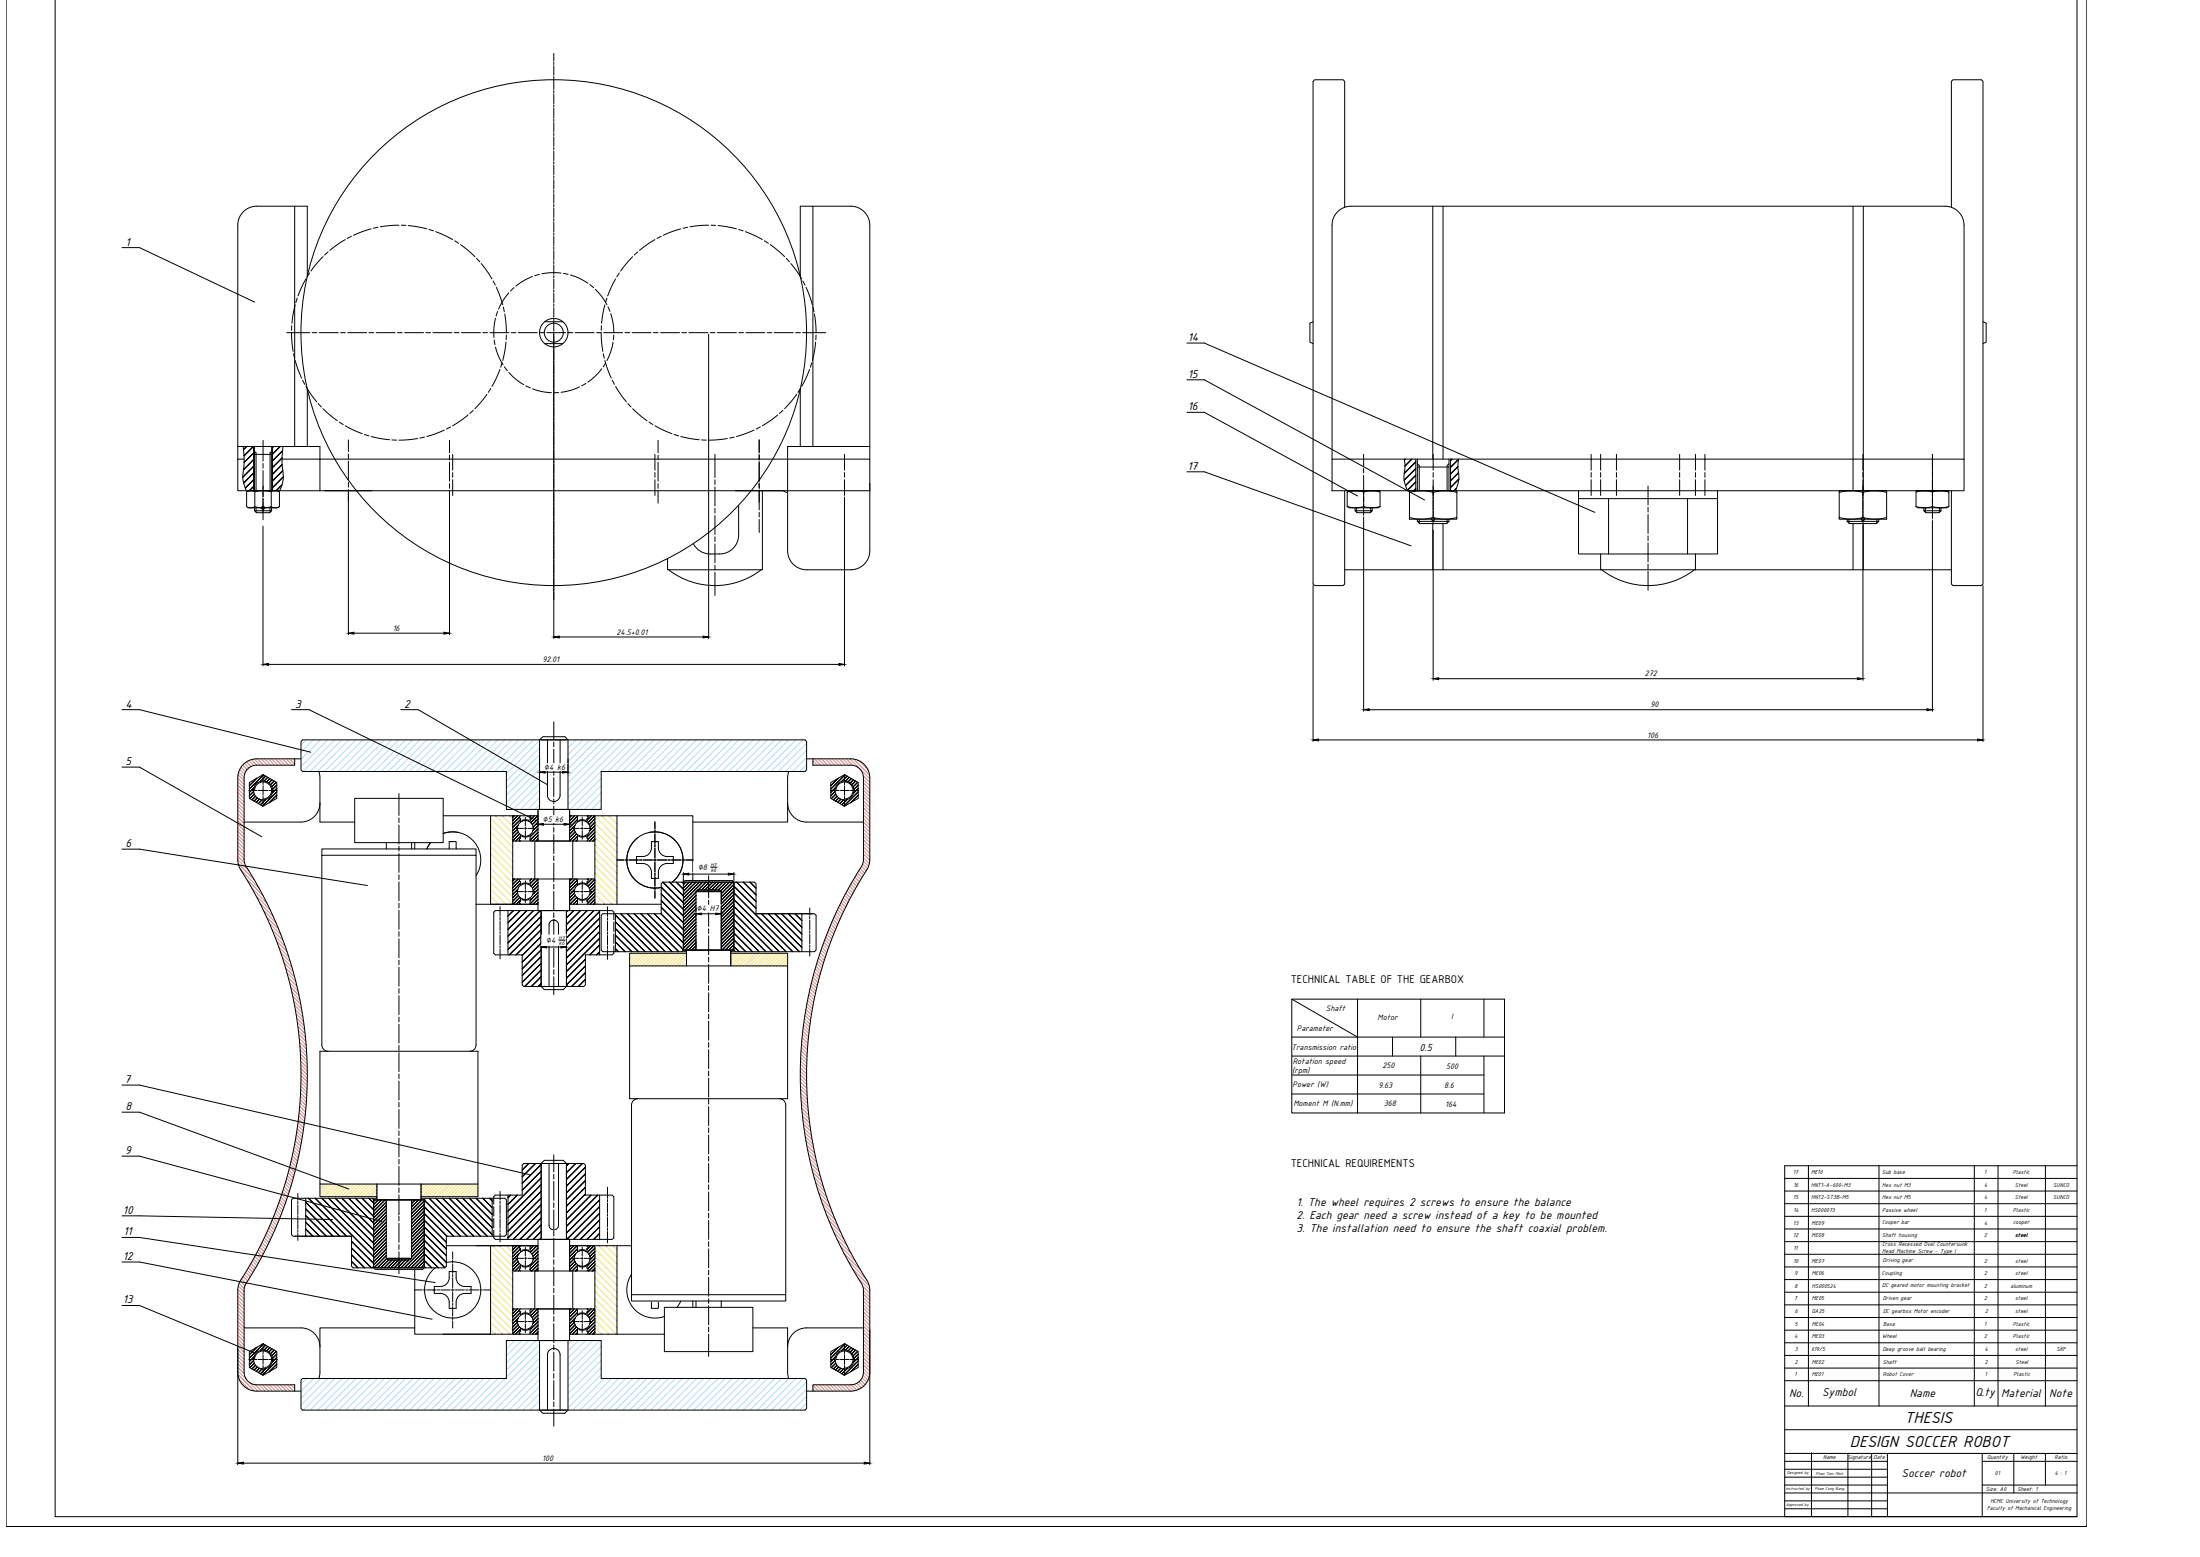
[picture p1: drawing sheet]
<svg xmlns="http://www.w3.org/2000/svg" width="1189mm" height="841mm" viewBox="0 0 1189 841" stroke-linecap="round" stroke-linejoin="round" font-family="sans-serif">
<!-- layer: net manh -->
<g fill="none" stroke="#f27172" stroke-width=".54">
<path d="M129 419l3 3M129 417l3 3M130 416l2 2M130 414l3 3M131 413l3 3M132 412l2 3M133 412l3 2M134 411l3 3M136 410l3 3M137 410l4 3M139 410l4 3M141 410l3 3"/>
<path d="M143 410l3 3M145 410l3 3M147 410l3 3M149 410l3 3M151 410l3 3M153 410l3 3M154 410l4 3M156 410l3 3M158 410l1 1M439 413h1M439 411l3 2M440 410l4 3"/>
<path d="M442 410l3 3M444 410l3 3M446 410l3 3M448 410l3 3M450 410l3 3M452 410l3 3M454 410l3 3M455 410l4 3M457 410l4 3M459 410l11 11M461 410l9 9M464 411l5 5"/>
<path d="M467 419l3 4M128 439l4 4M128 438l4 3M128 436l4 3M128 434l4 3M128 432l4 3M128 430l4 3M128 428l4 3M128 426l4 3M128 424l4 4M128 422l4 4M128 420l4 4"/>
<path d="M467 438l3 4M467 436l3 4M467 434l3 4M467 433l3 3M467 431l3 3M467 429l3 3M467 427l3 3M467 425l3 3M467 423l3 3M467 421l3 3M128 459l4 3M128 457l4 3"/>
<path d="M128 455l4 3M128 453l4 3M128 451l4 3M128 449l4 3M128 447l4 4M128 445l4 4M128 443l4 4M128 441l4 4M467 459l3 4M467 457l3 4M467 456l3 3M467 454l3 3"/>
<path d="M467 452l3 3M467 450l3 3M467 448l3 3M467 446l3 3M467 444l3 3M467 442l3 4M467 440l3 4M128 464l7 6M128 463l4 3M128 461l4 3M129 467l8 8M130 470l10 10"/>
<path d="M133 475l9 9M136 480l8 8M458 480l3 2M459 479l3 2M460 477l2 3M460 476l3 3M461 475l3 3M462 474l2 2M463 473l2 2M463 471l3 3M464 470l3 3M465 469l2 3"/>
<path d="M466 468l2 2M466 467l3 2M467 465l2 3M467 463l3 3M467 461l3 4M138 484l8 8M140 488l8 7M142 492l7 7M144 495l7 7M146 499l6 6M449 499l3 3M450 498l2 3"/>
<path d="M450 497l3 2M451 495l2 3M451 494l3 3M452 493l3 2M453 491l2 3M453 490l3 3M454 489l2 2M454 488l3 2M455 486l3 3M456 485l2 2M456 484l3 2M457 482l3 3"/>
<path d="M458 481l2 3M147 502l6 6M148 505l6 6M149 508l6 6M151 511l5 6M152 514l5 6M153 517l5 5M442 519l3 3M442 517l3 3M443 516l2 3M443 515l3 2M444 513l2 3"/>
<path d="M444 512l3 2M445 510l2 3M445 509l3 3M446 508l2 2M446 506l3 3M447 505l2 2M447 503l3 3M448 502l2 3M448 501l3 2M153 520l6 5M154 523l5 5M155 526l5 4"/>
<path d="M156 528l4 5M156 531l5 4M157 533l5 5M158 536l4 4M158 538l5 5M437 539l3 3M437 537l3 3M437 536l3 2M438 534l3 3M438 532l3 3M438 531l3 3M439 529l3 3"/>
<path d="M439 528l3 3M440 526l2 3M440 525l3 3M440 523l3 3M441 522l3 3M441 520l3 3M159 541l4 4M159 543l4 4M160 545l4 4M160 548l4 4M160 550l4 4M161 552l4 4"/>
<path d="M161 554l4 4M161 557l4 3M161 559l4 4M434 559l3 3M434 557l3 3M434 555l3 3M434 554l3 3M434 552l3 3M435 550l3 3M435 549l3 3M435 547l3 3M435 545l3 3"/>
<path d="M436 544l3 3M436 542l3 3M436 540l3 3M162 561l3 4M162 563l4 4M162 565l4 4M162 567l4 4M162 569l4 4M162 571l4 4M163 573l3 4M163 575l3 4M163 577l3 4"/>
<path d="M163 579l3 3M432 579l4 3M432 577l4 3M433 575l3 3M433 573l3 3M433 571l3 3M433 569l3 4M433 568l3 3M433 566l3 3M433 564l3 3M433 562l3 3M433 560l4 4"/>
<path d="M162 599l3 3M162 598l3 3M162 596l3 3M162 594l3 3M162 592l4 3M162 590l4 4M163 589l3 3M163 587l3 3M163 585l3 3M163 583l3 3M163 581l3 3M432 581l4 3"/>
<path d="M432 582l4 4M432 584l4 4M433 586l3 4M433 588l3 4M433 590l3 4M433 592l3 4M433 594l4 4M433 596l4 4M433 599l4 3M159 619l3 3M159 618l3 3M160 616l2 3"/>
<path d="M160 615l3 3M160 613l3 3M160 611l3 3M161 610l3 3M161 608l3 3M161 606l3 3M161 605l3 3M161 603l4 3M162 601l3 3M433 601l4 3M434 603l4 4M434 605l4 4"/>
<path d="M434 607l4 4M434 609l5 4M435 612l4 4M435 614l4 4M436 616l4 4M436 618l4 5M154 639l3 3M154 638l3 3M155 636l3 3M155 635l3 3M156 633l3 3M156 632l3 3"/>
<path d="M157 630l2 3M157 629l3 3M157 627l3 3M158 626l2 3M158 624l3 3M158 623l3 3M159 621l3 3M436 621l5 4M437 623l4 5M437 626l5 4M438 628l5 5M439 631l4 4"/>
<path d="M439 633l5 5M440 636l5 5M441 639l5 5M147 659l3 3M148 658l2 3M148 657l3 2M149 655l2 3M149 654l3 2M150 652l2 3M150 651l3 3M151 650l2 2M151 648l3 3"/>
<path d="M152 647l2 2M152 645l3 3M153 644l2 3M153 642l3 3M154 641l2 3M441 641l6 6M442 644l6 6M443 647l6 6M444 650l6 6M445 653l6 6M447 656l6 6M448 659l6 7"/>
<path d="M137 680l3 2M138 679l2 2M138 677l3 3M139 676l3 3M140 675l2 2M140 674l3 2M141 672l3 3M142 671l2 3M142 670l3 2M143 669l2 2M143 667l3 3M144 666l3 2"/>
<path d="M145 665l2 2M145 663l3 3M146 662l2 3M146 661l3 2M449 662l7 7M451 666l7 7M452 669l8 8M454 673l8 8M456 677l9 9M128 698l4 4M129 696l3 4M129 695l3 3"/>
<path d="M129 693l3 3M130 692l2 2M131 691l2 2M131 690l3 2M132 688l3 3M133 687l2 3M133 686l3 3M134 685l3 2M135 684l2 2M136 682l2 3M136 681l3 3M458 681l10 10"/>
<path d="M461 685l9 9M464 690l6 7M466 695l4 4M467 699l3 3M467 697l3 4M128 719l4 4M128 717l4 4M128 716l4 3M128 714l4 3M128 712l4 3M128 710l4 3M128 708l4 3"/>
<path d="M128 706l4 3M128 704l4 3M128 702l4 4M128 700l4 4M467 718l3 4M467 716l3 4M467 714l3 4M467 712l3 4M467 711l3 3M467 709l3 3M467 707l3 3M467 705l3 3"/>
<path d="M467 703l3 3M467 701l3 3M128 727l4 3M128 739l4 3M128 737l4 3M128 735l4 3M128 733l4 3M128 731l4 3M128 729l4 3M128 725l4 4M128 723l4 4M128 721l4 4"/>
<path d="M467 739l3 4M467 737l3 4M467 735l3 4M467 734l3 3M467 732l3 3M467 730l3 3M467 728l3 3M467 726l3 3M467 724l3 3M467 722l3 3M467 720l3 4M128 740l5 5"/>
<path d="M129 742l8 9M129 745l6 6M135 747l4 4M138 748l3 3M140 748l3 3M142 748l3 3M144 748l3 3M146 748l3 3M148 748l3 3M149 748l4 3M151 748l4 3M153 748l4 3"/>
<path d="M155 748l4 3M157 748l2 2M159 748h.1M439 750l1 1M439 748l3 3M441 748l3 3M443 748l3 3M445 748l3 3M447 748l3 3M449 748l3 3M450 748l4 3M452 748l4 3"/>
<path d="M454 748l4 3M456 748l4 3M458 748l3 3M460 748l3 3M462 748l2 2M463 747l3 3M464 746l3 3M465 745l3 3M466 744l2 3M466 743l3 3M467 741l3 3"/>
</g>
<!-- layer: net dam -->
<g fill="none" stroke="#000" stroke-width=".54">
<path d="M159 111v130M439 111v130M727 112v-68l-1-1h-16v1v271v1h16l1-1v-50M774 111v137M780 111v137M1001 111v154M1007 111v154M1055 112v-68v-1h16l1 1v271l-1 1h-16v-1v-50M166 149v-38h-27a10 10 0 0 0-11 11v126M432 149v-38h28a10 10 0 0 1 10 11v126M294 174h10M710 174l-2 1v10l2 1"/>
<path d="M1072 174l1 1v10l-1 1M294 186h10M166 210v31M432 210v31M128 241h45v7M138 241v24M138 245h9M147 241v24M426 241h44M720 248h341v17h-341zM720 248v-126a10 10 0 0 1 10-11h321a10 10 0 0 1 10 11v126M765 248v17"/>
<path d="M766 248v17M766 252h17M783 248v17M784 248v17M860 248h.1M921 248h.1M138 276h9l-1 1h-7zM138 274v2M147 274v2M399 273v16a10 10 0 0 1-10 10h-5a10 10 0 0 1-9-5M412 265v43h-51v-6M426 265v33a10 10 0 0 0 10 10h24a10 10 0 0 0 10-10v-33"/>
<path d="M729 274h16M732 276h10l-2 1h-7zM732 274v2M742 274v2M780 265h.1M853 265v34h75v-34M853 269h75M869 269v30M912 269v30M1037 274h15M1040 276h9l-1 1h-7zM1040 274v2"/>
<path d="M1049 274v2M766 282h17l-1 1h-15zM766 280v2M774 283v25M780 280h.1M780 283v25M783 280v2M865 299v9M916 299v9M998 282h17l-1 1h-15zM998 280v2M1001 280h.1"/>
<path d="M1001 283v25M1007 283v25M1015 280v2M361 308a41 41 0 0 0 50 0M727 308h328M866 308a41 41 0 0 0 50 0M164 400l-1 1v15l1 1h110M292 400l1-2h12l2 2M292 400h14M296 400v30a3 3 0 0 0 3 3 3 3 0 0 0 4-3v-30M435 400l1 1v15l-1 1h-110M159 410v3h-20a7 7 0 0 0-7 7v46a210 210 0 0 1 0 229v22h31a10 10 0 0 1 10 11"/>
<path d="M163 410h-24a10 10 0 0 0-11 10l1 46a20 20 0 0 0 4 9 206 206 0 0 1-4 218l-1 4v44a10 10 0 0 0 11 10h24M172 417l1 3v24h19M426 417v3v24h-52M436 410h24a10 10 0 0 1 10 10v44v3a211 211 0 0 0-34 123 213 213 0 0 0 34 104v47a10 10 0 0 1-10 10h-24M439 410v3h21a7 7 0 0 1 7 7l-1 46a210 210 0 0 0 0 229l1 46a7 7 0 0 1-7 7h-21v3M135 423l7-5 8 5v8l-8 5-7-5zM138 427a5 5 0 0 1 4-5 5 5 0 0 1 5 5 5 5 0 0 1-5 5M173 434a10 10 0 0 1-10 10h-31M291 437h17v17h-17zM426 434a10 10 0 0 0 10 10h31M449 423l7-5 8 5v8l-8 5-7-5zM452 427a5 5 0 0 1 4-5 5 5 0 0 1 5 5 5 5 0 0 1-5 5"/>
<path d="M224 455v4M233 455l-2 4M239 441h26M243 455h2h-2v4M245 455h1l1 4M248 450l-5-1-4 1a15 15 0 0 1 18 5 15 15 0 0 1 0 18M277 454v21M278 441h-13v47h13M289 454v21M310 454v21M321 441h53v35M321 454v21"/>
<path d="M333 441v47M350 450a15 15 0 0 1 18 8 15 15 0 0 1-5 18 15 15 0 0 0-1-25 15 15 0 0 0-23 11 15 15 0 0 0 18 17 15 15 0 0 1-17-8 15 15 0 0 1 5-18M354 455h-2v3a5 5 0 0 1-5 5h-3v3h3a5 5 0 0 1 5 5v3h4v-3a5 5 0 0 1 4-5h4v-3h-4a5 5 0 0 1-4-5v-3h-2h1M291 475h17v17h-17zM308 475v17M358 476h50M369 476v37h28v-36M275 492v24M292 492v41h14v-41M292 493v39M306 493v39M308 492h-40l-1 1v22l1 1h14v16l1 1h32l1-1v-16h15l1-2"/>
<path d="M308 492h23l1 2M324 492v24M325 494v19M326 494h31M333 494v20M433 494v20M439 494h-30h31h1v19l-1 1h-45M326 514h45M371 515h-31v7M395 515h31v7M292 533l2 2h10l2-2M297 533v-33a2.6 2.6 0 0 1 2-3 2.6 2.6 0 0 1 3 3v33"/>
<path d="M173 640v6h31M292 628l2-1h10l2 1M292 629v40M297 628v34a2.6 2.6 0 0 0 2 2 2.6 2.6 0 0 0 3-2v-34M306 629v40M165 647v21M204 647h-46v1v19v1h32h-31M228 647h45l1 1v19l-1 1h-32M228 646h30M266 647v21M267 647l1-1h14v-17l1-1h32l1 1v17h15h1v23h-1h-23M275 646v23"/>
<path d="M324 646v23M265 673v48M267 668l1 1h40M291 669h17v18h-17zM292 669v-41h14v41M308 669v18M333 673v48h26M191 685h49M224 686v35h41M229 684v-36h-27v37M241 682a15 15 0 0 1 19 17 15 15 0 0 1-23 11 15 15 0 0 1-2-25M245 687h-2v3a5 5 0 0 1-5 5h-3v4h3a5 5 0 0 1 5 4v4h3v-4a5 5 0 0 1 5-4h4v-4h-4a5 5 0 0 1-5-5v-3h-1h1"/>
<path d="M289 687v20M310 687v20M341 688a15 15 0 0 0 1 18 15 15 0 0 0 17 5M132 717v24a7 7 0 0 0 7 7h20v3M224 717h-51v24l-1 4M291 707h17v17h-17zM352 703v4h4v-4M368 703l-2 3M374 703v3M407 717h19v24v4M467 717h-31a10 10 0 0 0-10 11M135 730l7-4 8 4v9l-8 4-7-4z"/>
<path d="M138 734a5 5 0 0 1 4-4 5 5 0 0 1 5 4 5 5 0 0 1-5 5M239 721h26M274 724h51M449 730l7-4 8 4v9l-8 4-7-4zM452 734a5 5 0 0 1 4-4 5 5 0 0 1 5 4 5 5 0 0 1-5 5M274 745h-110h-1v16l1 1M325 745h110h1v16l-1 1M292 762l1 1h12l2-1M292 762h14M296 762v-30a3 3 0 0 1 3-4 3 3 0 0 1 4 4v30"/>
<circle cx="299" cy="180" r="137"/>
<circle cx="299" cy="180" r="8"/>
<circle cx="299" cy="180" r="5"/>
</g>
<!-- layer: AM_7 -->
<g fill="none" stroke="#000" stroke-width=".54">
<path d="M299 29v4M299 34v1M299 35v6M299 41v2M299 43v5M299 49v1M299 51v5M299 57v1M299 59v5M299 64v2M299 66v5M299 72v1"/>
<path d="M299 74v5M299 80v1M299 82v5M299 87v2M299 89v5M299 95v1M299 97v5M299 103v1M299 105v5M299 110v2M299 112v5M299 118v1"/>
<path d="M175 139l-7 7M177 136l-2 2M187 129l-9 6M190 128l-2 1M201 124l-10 3M204 123h-2M216 122l-10 1M217 122h2M221 122l10 2M232 124l2 1M235 125l10 4M246 130l2 1"/>
<path d="M249 132l8 7M258 140l1 1M299 120v5M299 126v1M299 128v5M299 133v2M299 135v6M342 139l-7 7M345 136l-2 2M354 129l-8 6M357 128l-2 1M368 124l-10 3"/>
<path d="M372 123h-3M383 122l-10 1M384 122h3M388 122l10 2M399 124l3 1M403 125l9 4M413 130l2 1M416 132l8 7M425 140l2 1M165 151l-4 9M167 147l-1 3M260 142l6 9"/>
<path d="M266 152l2 2M268 155l4 10M275 158l-3 4-3 5M278 155l-2 2M288 149l-5 3-4 3M292 148l-3 1M299 141v1M299 143v5M299 149v1M299 151v5M299 157v1M299 158v6"/>
<path d="M303 147h-5l-5 1M304 148h3M308 149l5 2 5 2M319 154l2 1M322 156l3 4 3 5M333 151l-5 9M335 147l-2 3M427 142l6 9M434 152l1 2M436 155l3 10M155 180h12M158 180v10"/>
<path d="M158 176v2M160 165l-2 10M161 161l-1 2M169 180h2M173 180h10M184 180h3M188 180h10M199 180h3M203 180h11M215 180h2M219 180h10M230 180h3"/>
<path d="M234 180h10M246 180h2M249 180h11M261 180h2M265 180h10M268 172l-1 5v5M269 168l-1 3M272 166l1 2M273 170l1 10M276 180h3M280 180h10M292 180h2"/>
<path d="M295 180h11M299 164v1M299 166v5M299 172v1M299 174v5M299 180v1M307 180h3M311 180h10M322 180h3M325 180l1 10M325 176v2M326 180h10"/>
<path d="M327 165l-2 10M328 161l-1 2M329 166l1 2M330 169l1 6 1 5M338 180h2M342 180h10M353 180h3M357 180h10M368 180h3M372 180h11M384 180h2M388 180h10"/>
<path d="M399 180h3M403 180h10M415 180h2M418 180h11M430 180h3M434 180h12M439 166l1 2M440 170l1 10M159 191v3M160 195l3 9M267 184v2M268 187l1 5 3 5"/>
<path d="M270 200l-4 9M271 196v2M273 198l1 2M273 185l-1 10M274 181v2M299 181v6M299 187v2M299 189v5M299 195v1M299 197v5M325 199l-3 4-4 3M326 191l1 3"/>
<path d="M327 195l3 9M327 196l-1 2M331 185l-1 5-2 5M332 181l-1 3M437 200l-4 9M439 196l-1 2M441 185l-2 10M441 181v2M164 205l1 3M165 209l6 8M172 218l2 2M263 213l-6 8"/>
<path d="M265 210l-1 2M275 201l4 4 4 3M284 208l3 2M288 210l5 2h5M299 203v1M299 205v5M299 210v2M299 218v1M299 220v5M302 212h-3v5M313 209l-5 2-5 1M317 207l-3 1"/>
<path d="M331 205l1 3M333 209l5 8M339 218l2 2M431 213l-7 8M433 210l-2 2M142 238v11M175 221l7 6M183 228l2 1M187 230l9 4M188 238v6M197 235h2M201 236l10 2"/>
<path d="M212 238h2M226 237l-10 1M229 236l-2 1M240 232l-9 4M243 238v7M244 231l-3 1M253 224l-8 6M256 222l-2 1M299 226v1M299 228v5M299 233v2M299 235v5"/>
<path d="M342 221l8 6M351 228l2 1M354 230l9 4M356 238v7M364 235h3M368 236l10 2M379 238h3M393 237l-10 1M397 236l-3 1M407 232l-9 4M410 238v7M411 231l-2 1"/>
<path d="M420 224l-8 6M423 222l-2 1M142 250v3M142 254v10M188 245v3M188 249v10M243 246v2M243 250v10M245 245v9M245 255v3M245 259v9M299 241v1"/>
<path d="M299 243v5M299 249v1M299 251v5M299 256v2M299 258v5M354 245v9M354 255v3M354 259v9M356 246v2M356 250v10M386 245v13M386 259v3"/>
<path d="M410 245v4M410 249v11M456 245v9M456 255v3M456 259v9M737 245v7M737 253v3M737 257v10M774 245v9M774 255v3M774 259v9M860 245v9"/>
<path d="M860 255v3M860 259v9M865 245v9M865 255v3M865 259v9M874 245v9M874 255v3M874 259v9M908 245v9M908 255v3M908 259v9M916 245v9"/>
<path d="M916 255v3M916 259v9M921 245v9M921 255v3M921 259v9M1007 245v9M1007 255v3M1007 259v9M1044 245v23M142 266v2M142 270v11M188 261v2"/>
<path d="M188 264v7M243 261v3M243 265v7M299 264v1M299 266v5M299 272v1M299 274v5M299 279v2M356 261v3M356 265v7M386 263v10M386 275v2"/>
<path d="M386 278v11M410 261v3M410 265v10M410 277v2M737 268v3M737 272v6M891 263v10M891 274v3M891 278v10M1044 269v3M1044 273v7M299 281v6"/>
<path d="M299 287v1M299 289v5M299 295v1M299 297v5M386 290v3M386 294v10M410 281v7M891 289v3M891 293v10M299 303v1M299 304v6M299 310v1"/>
<path d="M299 312v5M299 318v1M299 320v4M386 305v3M386 309v13M891 305v2M891 309v10M299 390v10M142 419v3M299 401v2M299 405v10M299 416v3"/>
<path d="M456 419v3M134 427h3M138 427h1M140 427h5M142 422v2M142 424v6M142 430v1M142 432v3M145 427h2M147 427h3M216 429v11M299 420v10"/>
<path d="M299 432v2M299 435v11M449 427h2M452 427h1M454 427h5M456 422v2M456 424v6M456 430v1M456 432v3M460 427h1M461 427h3M216 442v2"/>
<path d="M216 446v10M216 457v3M279 447h4M284 447h1M284 442v4M284 447v1M284 449v4M285 447h5M299 447v3M299 451v10M309 447h4M314 447h1"/>
<path d="M315 442v4M315 447v1M315 449v4M316 447h4M354 444v4M354 449v1M354 450v6M354 456v1M354 458v5M216 461v10M216 473v2M216 476v11"/>
<path d="M284 476v4M299 462v3M299 466v10M299 478v2M315 476v4M333 465h4M338 465h1M340 465h5M346 465h1M348 465h5M353 465h2M354 464v1"/>
<path d="M354 466v5M354 472v1M354 474v5M354 479v2M355 465h5M361 465h1M363 465h5M369 465h1M371 465h3M383 473v12M216 488v2M216 492v10"/>
<path d="M270 490v5M270 496v1M270 497v6M279 482h4M284 482h1M284 481v1M284 483v5M285 482h5M299 482v10M299 493v3M299 497v10M309 482h4"/>
<path d="M314 482h1M315 481v1M315 483v5M316 482h4M328 490v5M328 496v1M328 498v5M354 481v4M383 486v3M383 490v10M438 490v4M438 495v1"/>
<path d="M438 497v5M216 503v3M216 507v10M216 519v2M270 503v1M270 505v5M270 511v1M270 513v5M299 508v3M299 512v11M328 503v2M328 505v5"/>
<path d="M328 511v1M328 513v5M383 502v2M383 506v10M383 517v3M438 503v1M438 505v5M438 510v2M438 512v4M216 522v11M216 534v3M216 538v10"/>
<path d="M299 524v2M299 528v9M383 521v10M383 532v3M383 536v11M216 549v3M216 553v10M383 548v2M383 552v10M216 565v2M216 569v10M383 563v3"/>
<path d="M383 567v10M383 579v2M216 580v3M216 584v10M216 595v3M216 599v11M383 582v11M383 594v2M383 598v10M216 611v2M216 615v10M383 609v3"/>
<path d="M383 613v10M216 626v3M216 630v10M299 624v9M299 634v3M299 638v10M383 625v2M383 628v11M383 640v3M161 645v3M161 649v1M161 651v5"/>
<path d="M161 657v1M161 659v5M216 642v2M216 645v11M216 657v3M270 644v4M270 649v1M270 651v5M270 657v1M270 658v6M299 650v2M299 654v10"/>
<path d="M328 641v6M328 648v1M328 650v5M328 656v1M328 658v5M383 644v10M383 655v3M383 659v10M161 664v2M161 666v4M216 661v10M216 672v3"/>
<path d="M216 676v12M245 676v4M270 664v2M270 666v5M279 680h4M284 680h1M284 674v4M284 679v1M285 680h5M299 665v3M299 669v10M309 680h4"/>
<path d="M314 680h1M315 674v4M315 679v1M316 680h4M328 663v2M328 665v6M383 671v2M383 675v10M224 697h4M229 697h1M231 697h5M236 697h2"/>
<path d="M238 697h5M244 697h1M245 681v1M245 683v5M245 688v2M245 690v5M245 696v1M245 698v5M246 697h5M252 697h1M254 697h5M259 697h2"/>
<path d="M261 697h4M284 681v5M299 680v3M299 684v11M299 696v2M299 700v10M315 681v5M383 686v3M383 690v10M245 704v1M245 706v5M245 712v1"/>
<path d="M245 713v4M279 714h4M284 714h1M284 708v5M284 713v2M284 715v5M285 714h5M299 711v3M299 715v10M309 714h4M314 714h1M315 708v5"/>
<path d="M315 713v2M315 715v5M316 714h4M383 701v3M383 705v11M383 717v2M134 734h3M138 734h1M140 734h5M142 727v2M142 730v1M142 732v5"/>
<path d="M142 738v1M142 739v3M145 734h2M147 734h3M299 727v2M299 730v11M383 721v12M449 734h2M452 734h1M454 734h5M456 727v2M456 730v1"/>
<path d="M456 732v5M456 738v1M456 739v3M460 734h1M461 734h3M299 742v2M299 746v10M299 757v3M299 761v9"/>
</g>
<!-- layer: AM_0 -->
<g fill="none" stroke="#000" stroke-width=".54">
<path d="M132 248h-4v17h342M137 241v24M147 241v24M152 248h318v17M173 248v17M426 241v24M470 261v4M164 400h271M292 400v37M307 400v37M274 417v20h51v-20M192 431h47v24h-47z"/>
<path d="M209 455v4M222 455v4M277 454h1M277 441v13h14M281 451v2a.8 .8 0 0 0 0 1M281 441v1v2M282 451a2.3 2.3 0 0 0 4 0M282 444a2.3 2.3 0 0 1 4 0M286 451v3h1M286 441v3M290 441h1M291 454h-1"/>
<path d="M291 441h-13h-1M308 441h13v13h-13M308 454h.1M308 441h.1M312 451v3h-1M312 441v3M313 451a2.3 2.3 0 0 0 3 0M313 444a2.3 2.3 0 0 1 3 0M317 451v3M317 441h1M317 441v3M318 454h-1"/>
<path d="M174 462v-3h83v3M278 475h-1M281 476v2M281 475v1M282 478a2.3 2.3 0 0 1 4 0M287 475h-1v3M290 475h1M291 475h-14v13M308 475h13v13M308 475h.1M311 475h1v3M313 478a2.3 2.3 0 0 1 3 0"/>
<path d="M317 475h1M317 475l1 1M318 476l-1 2M358 476l-1 1v17M368 476l1 1M369 476h1h26h1v37M370 476h27M397 476v1M408 476l1 1v17M257 488h34M277 488h1M281 485v2a.8 .8 0 0 0 0 1"/>
<path d="M282 486a2.3 2.3 0 0 0 4 0M286 485v3M291 488h-1M292 492v1M307 492l-1 1M308 488h49M308 488h.1M312 485v3M313 486a2.3 2.3 0 0 0 3 0M317 485v3M318 488h-1M321 488h.1"/>
<path d="M326 494h-1M376 482h14M383 481h-6l-1 1h7M383 481h6l1 1v31M383 481h-6l-1 1v31v-5M325 513l1 1M369 513h28M369 505v8M369 513l-1 1M371 513v9v-9h24v9v-9M397 513v1M292 532v1"/>
<path d="M306 532l1 1M340 522h86v71h-86zM177 568a3 3 0 0 1-3-4v-102h83v102a3 3 0 0 1-3 4M345 593a3 3 0 0 0-4 4v102h84v-102a3 3 0 0 0-4-4M258 640h-85v-72h85v78M292 628v1M307 628l-1 1M201 647l1 1M202 648h27M202 648v9M204 648v-8v8h24v-8v8M209 653v-5v32l1 1h12v-1v-32v5"/>
<path d="M216 656h.1M229 648v37l-1 1h-25l-1-1M230 647l-1 1M190 668v16l1 1M209 680h13M241 668v16l-1 1M241 673h50M278 673l-1 1v46l1 1M281 673a.8 .8 0 0 0 0 1v2M282 676a2.3 2.3 0 0 1 4 0M286 673v3M290 673l1 1"/>
<path d="M292 669h.1M306 669h1M308 673h33M308 673v1M312 673v3M313 676a2.3 2.3 0 0 1 3 0M317 673h1M317 673v3M321 673v1v46v1M202 684l-1 1M203 685h26M210 681h11"/>
<path d="M229 684l1 1M277 686l1 1h13M281 683v2a.8 .8 0 0 0 0 1 .8 .8 0 0 0 0 1M282 684a2.3 2.3 0 0 0 4 0M286 683v3l1 1M291 686l-1 1M308 686v1M312 683v3l-1 1M313 684a2.3 2.3 0 0 0 3 0M317 683v3M318 686l-1 1M321 686v1h-13"/>
<path d="M341 699v4h84v-4M281 707a.8 .8 0 0 0 0 1 .8 .8 0 0 0 0 1v1M281 717v2a.8 .8 0 0 0 0 1 .8 .8 0 0 0 0 1M282 710a2.3 2.3 0 0 1 4 0M282 718a2.3 2.3 0 0 0 4 0M286 717v4M287 707l-1 1v2M290 707l1 1M291 707h-13l-1 1M308 707h13v1M308 707v1M311 707h1v3"/>
<path d="M312 717v4M313 710a2.3 2.3 0 0 1 3 0M313 718a2.3 2.3 0 0 0 3 0M317 717v4M317 707h1M317 707v3M359 706h48v24h-48zM376 703v3M390 703v3M265 721h26M274 724v21M291 720l-1 1"/>
<path d="M292 724v38M307 724v38M308 721h25M308 720v1M318 721h-1M325 724v21M164 762h271"/>
<circle cx="142" cy="427" r="5"/>
<circle cx="456" cy="427" r="5"/>
<circle cx="284" cy="447" r="4"/>
<circle cx="315" cy="447" r="4"/>
<circle cx="284" cy="482" r="4"/>
<circle cx="315" cy="482" r="4"/>
<circle cx="284" cy="680" r="4"/>
<circle cx="315" cy="680" r="4"/>
<circle cx="284" cy="714" r="4"/>
<circle cx="315" cy="714" r="4"/>
<circle cx="142" cy="734" r="5"/>
<circle cx="456" cy="734" r="5"/>
</g>
<!-- layer: net manh -->
<g fill="none" stroke="#000" stroke-width=".54">
<path d="M133 241l-1 2M137 241l-5 5M137 245l-5 5 5-5M137 248l-5 6 5-6M137 252l-6 6M137 255l-5 6M137 259l-4 5 4-5M148 241l-1 1M151 241l-4 4M152 247l-5 6M152 251l-5 5M153 244l-6 5"/>
<path d="M153 243l-6 6M153 254l-6 6M153 257l-6 6M759 248h.1M763 248l-4 4M765 249l-6 7 6-6M765 253l-6 6M765 257l-5 5M785 248l-1 1 1-1M788 252l-4 4M788 255l-4 5M788 248l-4 5"/>
<path d="M788 248l-4 4M137 263l-2 2M152 262l-3 3 3-3M765 260l-4 5M765 264l-1 1M784 263l4-4-4 4M787 264l-1 1M142 419l-7 7M145 420l-2 2M457 419l-8 7M459 420l-2 2M136 427l-1 1"/>
<path d="M137 427l-2 3 2-2M137 426l-1 1M137 425l-1 2M137 433l2-2-2 2M137 429l-2 2M138 430l-2 2M139 420l-4 4M140 432l-2 1M141 435l3-3-3 3M141 422l3-3-3 3M142 432l-2 2M145 423l2-2-2 2"/>
<path d="M146 421l-2 1M147 428l3-2zM148 422l-2 2M149 423l-2 2 2-2M150 426l-3 2M150 424l-3 2M150 428l-8 7M150 429l-5 5M450 427l-1 1M451 427l-2 3 2-2M451 426l-1 1M451 425l-1 2"/>
<path d="M452 429l-3 2M452 430l-2 2 2-2M453 420l-4 4M453 431l-2 2M454 432l-1 1M455 422l3-3-3 3M455 435l3-3-3 3M456 432l-2 2M460 421l-2 1M461 421l-1 2M461 428l3-2zM462 422l-2 2"/>
<path d="M464 423l-3 2M464 426l-3 2M464 424l-3 2M464 428l-8 7M464 429l-4 5M277 447l4-4-4 4M278 441l-1 1M280 448l-3 3M280 441l-3 2M280 446l-3 3M280 449l-3 3M281 441l-4 4"/>
<path d="M281 450l-4 4M281 454h.1M281 452l-2 2M287 441h-1M289 441l-3 2M290 441l-3 3M291 442l-3 3 3-3M291 444l-3 3 3-3M291 446l-3 3M291 448l-5 4M291 450l-5 4M291 451l-3 3"/>
<path d="M291 453l-1 1M309 441l-1 1M309 454l3-2-2 2M310 448l-2 3M311 441l-3 2M311 446l-3 3 3-3M311 449l-3 3M312 450l-4 4M312 441l-4 4M312 443l-4 4 4-4M312 454h-1M317 452l4-4-4 4"/>
<path d="M318 441h.1M320 441l-3 2M321 441l-3 3M321 442l-3 3M321 444l-2 3M321 446l-2 3M321 450l-3 3M321 451l-2 3M321 453l-1 1M278 475l-1 1M280 475l-3 3M281 476l-4 4"/>
<path d="M281 477l-4 4M287 475l-1 1M289 475l-3 2M291 475l-4 4M291 478l-3 3 3-2M291 477l-3 3M309 475l-1 1M311 475l-3 3M312 475l-4 5M312 477l-4 4M318 475h.1M320 475l-3 2"/>
<path d="M321 475l-3 4M321 477l-3 3M321 479l-2 2M357 479l12 12-12-12M358 476l11 12-11-11M362 476l7 8M365 476l4 4M366 476l3 4M371 476l-2 2M372 476l-3 4M373 476l-4 4M374 476l-5 6"/>
<path d="M376 476l-7 7M378 476l-9 9M380 476l-11 11M382 476l-5 5M383 477v-1l-4 5zM383 476l-4 5M385 476l-4 5M387 476l-4 5M389 476l-5 5M392 476l-4 5M394 476l-5 5M396 476l-6 7"/>
<path d="M397 478l-7 7M397 479l-7 7 7-6M397 479l12 12M398 476l11 11-11-11M402 476l7 7M405 476l4 4M277 483l3-3-3 3M277 492l-2 3 3-3M280 482l-3 3M280 484l-3 3 3-3M281 485l-4 3M281 492l-6 6"/>
<path d="M281 488h.1M281 492l-6 7M281 486l-2 2M285 492l-10 10M288 492l-13 14M291 482l-5 4M291 486l-3 2M291 480l-3 3M291 484l-5 4M291 488h-1M292 492l-17 17M292 495l-17 18"/>
<path d="M292 499l-17 17M310 492l-4 4M310 482l-2 3M311 480l-3 3 2-2M311 484l-3 3M312 485l-4 3M312 486l-2 2M312 488h.1M314 492l-8 8M317 492l-11 11M321 480l-2 3M321 484l-3 4"/>
<path d="M321 482l-4 5M321 486l-2 2M321 488h.1M324 492l-18 18M324 496l-18 18M324 500l-18 18M333 498l16 16M333 494l19 20M339 494l21 20-21-20M343 494l20 20-20-20M346 494l21 20M350 494l19 19"/>
<path d="M353 494l16 15-15-15M357 494l12 12M357 490l12 12M357 486l12 13M357 483l12 12M376 482l-7 7 7-7M376 485l-7 7M376 487l-7 7 7-7M376 489l-7 7M376 491l-7 7M376 495l-7 6M376 498l-7 7"/>
<path d="M376 500l-7 7M376 484l-7 7M376 493l-7 7M376 496l-7 7M383 481l4-5zM386 481l5-5-5 5M397 481l-7 7M397 483l-7 7M397 487l-7 7M397 489l-7 6M397 490l-7 7M397 492l-7 7"/>
<path d="M397 496l-7 7M397 499l-7 7M397 485l-7 7M397 494l-7 7M397 497l17 17M397 493l21 21M397 489l24 25M397 486l28 28M397 482l31 32M411 494l21 20-20-20M415 494l18 18M419 494l14 14"/>
<path d="M422 494l11 11-11-11M430 494l3 3M433 494h.1M292 502l-13 14M292 506l-10 10M292 509l-10 11M292 517l-10 10M306 507l15-15-15 15M316 518l-10 10 10-10M324 507l-18 18 18-18M324 510l-5 6M324 514l-2 2"/>
<path d="M324 511l-5 5M333 512l1 2M333 509l5 5M333 502l12 12M333 501l12 13M341 514l-8-9 9 9M356 514l-21-20 21 20M376 502l-7 7M376 504l-7 7M376 507l-6 6M376 509l-4 4 4-4M376 513h.1"/>
<path d="M376 505l-7 7M376 511l-2 2M390 504l7-6-7 7M397 501l-7 7M397 505l-7 7M397 507l-7 6M397 508l-5 5M397 510l-3 3M397 503l-7 7M397 512l-2 1M397 511l2 3M397 508l6 6"/>
<path d="M397 504l10 10M410 514l-13-14 13 14M433 501l-7-7 7 7M282 523l10-10-10 10M292 520l-10 11 10-11M292 524l-9 9M292 527l-5 6M292 531l-1 2M292 524l-8 9M306 521l18-18-18 18M312 533l4-4-3 4M316 522l-10 10"/>
<path d="M316 525l-7 8M282 639l10-10-10 10M286 628l-4 4M289 628l-7 8M292 633l-10 10M292 636l-17 18M292 640l-17 18M306 637l9-9-9 9M307 628l-1 2M308 628l-2 2M311 628l-5 5M311 628l-5 6"/>
<path d="M316 630l-10 11 10-10M316 634l-10 10M316 638l-10 10M165 653l15 15M165 649l19 19M167 647l20 21M167 647l20 21zM170 647l32 32M170 647l32 32zM174 647l28 28M174 647l28 28zM178 647l24 25z"/>
<path d="M185 647l17 17M188 647l14 14zM189 647l13 14M196 647l6 7M196 647l6 6M199 647l3 3M202 658l7-7-7 7M202 657l-10-10 10 10M203 648l-1 1M205 648l-3 3M206 648l-4 4M206 648l-4 5"/>
<path d="M208 648l-6 6M209 649l-7 7M209 653l-7 7M209 655l-7 7 7-7M209 656l-7 7M209 658l-7 7M222 648h.1M222 650l2-2-2 2M226 648l-4 4M228 648l-6 6M229 649l-7 7M229 650l-7 7"/>
<path d="M229 652l-7 7 7-7M229 654l-7 7M229 656l-7 7M229 658l-7 7M229 660l-7 6M229 659l12 12M229 656l12 12M229 652l16 16M229 648l20 20M229 655l13 13M232 647l21 21M235 647l21 21"/>
<path d="M239 647l21 21M246 647l20 20M250 647l16 16M254 647l12 13M257 647l9 9M261 647l5 5-5-5M264 647l2 2M265 647l1 2M276 646l-1 1M280 646l-5 5M292 647l-17 18M292 651l-17 18"/>
<path d="M292 654l-15 15M292 658l-11 11M306 659l13-13-13 13M316 641l-10 10M316 645l-10 10 10-10M316 641l-10 11M323 646l-17 17M324 648l-18 18M324 652l-17 17M324 655l-14 14M165 668h1M165 664l4 4"/>
<path d="M165 660l8 8M176 668l-11-11 11 11M190 678l7 7M190 674l11 11M190 671l12 12M190 670l12 12M202 668l-21-21 21 21M209 660l-7 7 7-7M209 662l-7 7M209 664l-7 7M209 666l-7 6M209 667l-7 7"/>
<path d="M209 669l-7 7M209 671l-7 7M209 673l-7 7M209 675l-7 6M209 676l-7 7M209 678l-7 7M209 680l-5 5M229 661l-7 7M229 663l-7 7M229 665l-7 7M229 667l-7 7M229 669l-7 6"/>
<path d="M229 670l-7 7M229 672l-7 7M229 674l-11 11M229 676l-9 9M229 678l-7 7M229 679l-5 6M229 680l-5 5M229 674l11 11M229 670l12 12M229 666l12 12M229 663l12 12M229 673l11 12"/>
<path d="M263 668l-20-21 20 21M275 661l17-18-17 19M277 673h.1M278 673h-1M279 673l-2 2M280 680l-3 2M281 677l-4 4 3-4M281 673l-4 4M281 674l-4 5M281 676h.1M287 673h-1M288 673l-2 2"/>
<path d="M290 673l-3 3M291 674l-4 3M291 678l-3 2M291 676l-3 3M291 680l-5 4M292 662l-7 7M292 665l-4 4M308 673h.1M310 673l-2 2M310 680l-2 2 2-2M311 677l-3 4M312 673l-4 4 4-4"/>
<path d="M312 674l-4 5M313 669l11-10-10 10M317 673h.1M319 679l2-3-2 3M319 673l-2 2M321 673l-4 3 4-3M321 674l-3 3M321 678l-2 2M321 680l-4 4M324 663l-7 6M324 666l-3 3M190 681l3 4"/>
<path d="M190 681l4 4M210 681l-4 4M212 681l-4 4M214 681l-5 4M216 681l-5 4M216 684l3-3-4 4M217 681l-4 4M217 681l-1 1M221 681l-4 4M229 681l-3 4M229 683l-2 2M229 681l4 4"/>
<path d="M237 685l-8-8 8 8M280 681l-3 3 3-3M281 682l-4 4M281 686l-1 1M281 683l-3 4M291 681l-5 5M291 683l-4 4M291 685l-2 2M311 681l-3 3M311 687l1-2-1 2M311 682l-3 4M312 684l-3 3"/>
<path d="M318 685l3-4-3 4M321 683l-3 4M321 685l-1 2 1-2M278 707l-1 1M280 707l-3 3M280 714l-3 3M280 716l-3 3M280 712l-3 3M281 708l-4 3M281 717l-4 3M281 709l-4 4M281 718l-2 3"/>
<path d="M287 707h.1M288 715l3-3-3 3M289 707l-3 2M290 707l-3 4M291 709l-3 3M291 710l-3 3M291 714l-5 4M291 716l-5 4M291 718l-3 3M291 719l-2 2M309 707l-1 1M310 714l-2 3 2-3"/>
<path d="M310 707l-2 3M311 716l-3 3M311 712l-3 3M311 717l-3 3M312 707l-4 4M312 709l-4 4M312 718l-3 3M312 720l-1 1M318 707h-1M319 707l-2 2M321 707l-3 4M321 709l-3 3"/>
<path d="M321 710l-2 3M321 712l-2 3M321 714l-4 4M321 716l-3 4M321 718l-3 3M321 719l-1 2 1-1M137 735l-2 2 2-2M137 733l-2 2M137 736l-2 3M138 737l-2 2M138 738l-2 1M139 728l-4 4"/>
<path d="M139 738l-2 2M140 739l-2 2M142 739l-2 2M142 726l-7 8M144 727l-3 2M144 739l-3 3M145 727l-2 2M145 730l2-1-2 1M146 728l-2 2M148 729l-2 2M149 730l-2 2 2-2M150 733l-3 3"/>
<path d="M150 731l-3 3 3-2M150 735l-8 8M150 737l-5 4M281 720l-1 1 1-1M451 735l-2 2M451 733l-1 1M451 733l-2 2M452 736l-3 3M452 737l-2 2 2-1M453 728l-4 4M454 739l-1 2M455 729l3-2-3 2"/>
<path d="M456 739l-2 2M457 726l-8 8M458 739l-3 3M459 727l-2 2M460 730l1-1-1 1M460 728l-2 2M462 729l-2 2M463 730l-2 2 3-2M464 733l-3 3M464 731l-3 3 3-2M464 735l-8 8M464 737l-4 4"/>
<path d="M451 740l2-2-1 2"/>
</g>
<!-- layer: AM_7N -->
<path d="M332 494v3M332 498v5M332 504v6M332 511v3M267 647v3M267 652v5M267 658v5M267 665v3" fill="none" stroke="#000" stroke-width=".54"/>
<!-- layer: net manh -->
<g fill="none" stroke="#f1eb1f" stroke-width=".54">
<path d="M265 457l12 12M265 453l12 12M265 450l12 12M265 446l12 12M265 442l12 12M268 441l9 9M271 441l6 5M275 441l2 1M321 441l12 12M321 460l12 12M321 456l12 12M321 452l12 12"/>
<path d="M321 448l12 12M321 445l12 12M325 441l8 8M329 441l4 4M333 441h.1M265 476l12 12M265 473l12 12M265 469l12 12M265 465l12 12M265 461l12 12M321 479l10 9M321 475l12 12"/>
<path d="M321 471l12 12M321 468l12 12M321 464l12 12M265 488h1M265 484l4 4M265 480l8 8M321 487l2 1M321 483l6 5M265 680l12 12M265 676l12 12M266 673l11 11M270 673l7 7"/>
<path d="M274 673l3 3M278 673h.1M321 678l12 12M321 675l12 12M324 673l9 10M327 673l6 6M331 673l2 2M265 699l12 12M265 695l12 12M265 691l12 12M265 687l12 12M265 683l12 12"/>
<path d="M321 698l12 12M321 694l12 12M321 690l12 12M321 686l12 12M321 682l12 12M265 718l3 3M265 714l7 7M265 710l11 11M265 706l12 12M265 703l12 12M321 717l4 4M321 713l8 8"/>
<path d="M321 709l12 12M321 705l12 12M321 701l12 12M321 720l1 1"/>
</g>
<g fill="none" stroke="#edee99" stroke-width=".54">
<path d="M341 515l-1 1M343 515l-3 3 3-3M345 515l-5 5M347 515l-7 6M348 515l-6 7 7-7M350 515l-7 7M354 515l-7 7M356 515l-7 7M358 515l-7 7M359 515l-6 7M361 515l-7 7M363 515l-7 7"/>
<path d="M365 515l-7 7M367 515l-7 7M368 515l-6 7M370 515l-7 7 7-7M371 516l-6 6M371 518l-4 4M371 520l-2 2M396 515l-1 1M397 515l-2 2M399 515l-4 4M401 515l-6 6M403 515l-7 7"/>
<path d="M405 515l-7 7M406 515l-6 7 7-7M408 515l-7 7M412 515l-7 7M414 515l-7 7M417 515l-7 7M421 515l-7 7M423 515l-7 7M425 515l-7 7M426 516l-6 6M426 517l-5 5 5-4M426 519l-3 3"/>
<path d="M345 522l7-7-7 7M371 521v1M403 522l7-7-7 7M409 522l7-7-7 7M412 522l7-7-7 7M426 521l-1 1M173 640h.1M175 640l-2 2M177 640l-4 3M179 640l-6 5M180 640l-6 6M182 640l-7 6"/>
<path d="M184 640l-7 6M186 640l-7 6M188 640l-7 6M189 640l-6 6M191 640l-7 6M193 640l-7 6 7-6M195 640l-7 6M199 640l-7 6M200 640l-7 6M202 640l-7 6M204 640l-7 6M229 640l-1 1"/>
<path d="M231 640l-3 3M233 640l-5 5M235 640l-7 6M237 640l-7 6M238 640l-7 6M240 640l-7 6M242 640l-7 6M244 640l-7 6M246 640l-7 6M247 640l-6 6M249 640l-7 6M251 640l-7 6"/>
<path d="M253 640l-7 6M255 640l-7 6M257 640l-7 6M258 640l-7 6M190 646l7-6-7 6M204 642l-5 4M204 643l-3 3M204 645l-1 1 1-1M204 644l-3 2M258 641l-5 5M258 643l-3 3M258 645l-1 1"/>
</g>
<g fill="none" stroke="#adddf7" stroke-width=".54">
<path d="M166 400l-3 2M169 400l-6 6M173 400l-10 10M177 400l-14 14M181 400l-17 17M185 400l-17 17M189 400l-18 17M192 400l-17 17M196 400l-17 17M200 400l-17 17M204 400l-17 17M208 400l-17 17"/>
<path d="M212 400l-18 17M215 400l-17 17M219 400l-17 17M223 400l-17 17M227 400l-17 17M231 400l-17 17M235 400l-18 17M238 400l-17 17M242 400l-17 17M246 400l-17 17M250 400l-17 17M254 400l-17 17"/>
<path d="M258 400l-18 17M261 400l-17 17M265 400l-17 17M269 400l-17 17M273 400l-17 17M277 400l-17 17M281 400l-18 17M284 400l-17 17M288 400l-17 17M307 400h.1M311 400l-4 4M315 400l-8 8"/>
<path d="M319 400l-12 12M323 400l-16 15M327 400l-20 19M330 400l-23 23M334 400l-27 27M338 400l-31 31M342 400l-35 35M346 400l-17 17M350 400l-18 17M353 400l-17 17M357 400l-17 17M361 400l-17 17"/>
<path d="M365 400l-17 17M369 400l-17 17M373 400l-18 17M376 400l-17 17M380 400l-17 17M384 400l-17 17M388 400l-17 17M392 400l-17 17M396 400l-18 17M399 400l-17 17M403 400l-17 17M407 400l-17 17"/>
<path d="M411 400l-17 17M415 400l-17 17M419 400l-18 17M422 400l-17 17M426 400l-17 17M430 400l-17 17M434 400l-17 17M292 400l-18 18M292 404l-18 18M292 408l-18 18M292 412l-18 18M292 415l-18 18"/>
<path d="M292 419l-17 17M436 401l-15 16M436 405l-12 12M436 409l-8 8M436 413l-4 4M292 423l-15 14M292 427l-11 10M292 431l-7 6M292 435l-3 2M325 420l-17 17M325 424l-13 13M325 428l-9 9"/>
<path d="M325 432l-5 5M325 436l-2 1M274 724v1M278 724l-4 5M282 724l-8 8M286 724l-12 12M290 724l-16 16M292 726l-18 18M292 730l-32 32M292 734l-28 28M292 737l-25 25M309 724l-2 2"/>
<path d="M313 724l-6 6M316 724l-9 10M320 724l-13 13M324 724l-17 17M325 727l-18 18M325 731l-18 18M325 735l-18 18M325 739l-18 18M166 745l-3 3M169 745l-6 6M173 745l-10 10M177 745l-14 14"/>
<path d="M181 745l-17 17M185 745l-17 17M189 745l-17 17M192 745l-17 17M196 745l-17 17M200 745l-17 17M204 745l-17 17M208 745l-17 17M212 745l-17 17M215 745l-17 17M219 745l-17 17M223 745l-17 17"/>
<path d="M227 745l-17 17M231 745l-17 17M235 745l-17 17M238 745l-17 17M242 745l-17 17M246 745l-17 17M250 745l-17 17M254 745l-17 17M258 745l-17 17M261 745l-17 17M265 745l-17 17M269 745l-17 17"/>
<path d="M273 745l-17 17M292 741l-21 21M292 745l-17 17M292 749l-13 13M292 753l-9 9M292 757l-5 5M325 742l-18 18M327 745l-17 17M330 745l-17 17M334 745l-17 17M338 745l-17 17M342 745l-17 17"/>
<path d="M346 745l-17 17M350 745l-17 17M353 745l-17 17M357 745l-17 17M361 745l-17 17M365 745l-17 17M369 745l-17 17M373 745l-17 17M376 745l-17 17M380 745l-17 17M384 745l-17 17M388 745l-17 17"/>
<path d="M392 745l-17 17M396 745l-17 17M399 745l-17 17M403 745l-17 17M407 745l-17 17M411 745l-17 17M415 745l-17 17M419 745l-17 17M422 745l-17 17M426 745l-17 17M430 745l-17 17M434 745l-17 17"/>
<path d="M436 747l-15 15M436 750l-11 12M436 754l-8 8M436 758l-4 4M292 760l-2 2"/>
</g>
<!-- layer: net dam -->
<g fill="#000" stroke="#000" stroke-width=".54">
<circle cx="354" cy="455" r=".2"/>
<circle cx="344" cy="465" r=".2"/>
<circle cx="299" cy="497" r=".2"/>
<circle cx="235" cy="697" r=".2"/>
<circle cx="245" cy="687" r=".2"/>
<circle cx="299" cy="728" r=".2"/>
</g>
<!-- layer: AM_4 -->
<g fill="none" stroke="#000" stroke-width=".54">
<path d="M75 134l63 29M651 185l211 92M651 205l119 65M651 223l83 45M131 241l1 8-1 10 2 6M153 241l-1 8 1 10-2 6M651 255l112 40M759 248v4v7l2 6M788 248v4v7l-2 6M188 266v77M243 266v77M456 268v92"/>
<path d="M737 279v105M142 284v76M774 286v81M1007 284v83M1044 281v103M710 316v85M1072 316v85M145 359h308M191 342h49M777 367h227M75 383l93 23M167 383l122 60"/>
<path d="M226 383l70 41M713 400h356M740 383h301M75 414l67 38M292 410v8M295 417h9M307 410v8M291 438v8M308 438v8M75 459l124 19M294 445h11M369 471v5"/>
<path d="M372 472h22M384 468h3M397 471v5M292 494v18M306 493v19M376 490v4M379 494h8M390 490v4M295 512h8M302 508h3M75 586l211 48M75 601l114 41"/>
<path d="M75 625l131 35M964 637h158M964 630h158M75 657l105 2M964 657h158M964 650h158M964 643h158M75 668l160 25M964 671h158M964 664h158M964 678h158M75 682l158 31"/>
<path d="M964 698h158M964 691h158M964 684h158M75 705l62 26M470 718v73M964 718h158M964 712h158M964 705h158M128 728v63M964 739h158M964 732h158M964 725h158"/>
<path d="M131 790h336"/>
</g>
<!-- layer: 0 -->
<g fill="none" stroke="#000" stroke-width=".54">
<path d="M3 0v825h1125v-825M30 0v819h1092v-819M66 134h9M641 185h10M641 205h10M641 223h10M641 255h10M66 383h9M158 383h9M217 383h9M66 414h9M66 459h9"/>
<path d="M698 540h115v61h-115zM698 540l36 20M734 540v61M768 540v20M802 540v20M698 560h115M698 570h115M753 560v10M768 570v31M787 560v10M802 570v31M66 586h9"/>
<path d="M698 581h104M698 591h104M66 601h9M66 625h9M964 630v189h158M977 630v129M1015 630v129M1067 630v129M1080 630v129M1105 630v129M66 657h9M66 668h9"/>
<path d="M66 682h9M66 705h9M964 759h158M964 746h158M964 772h158M964 798h56M964 794h56M964 789h56M964 785h158M979 785v34M999 785v34M1011 785v34"/>
<path d="M1020 785v34M1071 789h51M1071 785v34M1088 785v21M1105 785v17M964 815h56M964 811h56M964 806h158M964 802h56M1071 802h51"/>
</g>
<!-- layer: AM_4 -->
<g fill="#000" stroke="#000" stroke-width=".54">
<path d="M142 359l3-1v1zM188 342h3v1zM240 342h3l-3 1zM453 358l3 1h-3zM774 367l3-1v1zM1004 366l3 1h-3zM710 400l3-1v1zM737 383h3v1zM1041 383h3l-3 1zM1069 399l3 1h-3zM292 417h3v1zM304 417h3l-3 1z"/>
<path d="M291 445h3v1zM305 445h3l-3 1zM369 472h3v1zM394 472h3l-3 1zM376 494l3-1v1zM387 493l3 1h-3zM292 512l3-1v1zM303 511l3 1h-3zM128 790h3v1zM467 790h3l-3 1z"/>
</g>
<g fill="#fff" stroke="#fff" stroke-width=".54">
<path d="M293 505v6l13-6zM293 511l13-6v6z"/>
<path d="M294 441v3l11-3zM294 444l11-3v3z"/>
<path d="M294 413v3l12-3zM294 416l12-3v3z"/>
<path d="M377 489v4l12-4zM377 493l12-4v4z"/>
<path d="M375 466v5l13-5zM375 471l13-5v5z"/>
</g>
<!-- layer: AM_0N -->
<g fill="none" stroke="#000" stroke-width=".54">
<path d="M133 266l1-1h16l1 1v8h-1h-16h-1zM134 265h8l5 1M138 266v8M142 263v5M142 269v1M142 271v6M147 274h1h3M147 274h-5h-8M147 266v8M151 265h-3l-1 1M175 265h26M397 265h26l2 1"/>
<path d="M728 265h18M728 274h4h5M728 274h1M729 265l-1 1v8M737 266l-5-1-4 1M737 266v8h4h5M745 265l1 1v8M746 266l-5-1-4 1M746 274h-1M762 266l8-1a13 13 0 0 0 9 0l8 1M762 280h8a13 13 0 0 1 9 0h8M762 265h25v15h-25z"/>
<path d="M774 263v20M994 265h26v15h-26zM994 280h8a13 13 0 0 1 9 0h9M994 266l8-1a13 13 0 0 0 9 0l9 1M1007 263v20M1035 265h18M1035 274h5h4M1035 266l5-1 4 1M1035 274h2M1037 265l-2 1v8M1044 266l5-1 4 1M1044 266v8"/>
<path d="M1052 265l1 1v8M1053 274h-4h-5M1053 274h-1"/>
<circle cx="142" cy="274" r=".9"/>
<circle cx="774" cy="280" r=".9"/>
<circle cx="1007" cy="280" r=".9"/>
</g>
<!-- layer: AM_9N -->
<path d="M729 265h9M738 265h7M1037 265h6M1044 265h8" fill="none" stroke="#000" stroke-width=".54"/>
<!-- layer: AM_4N -->
<g fill="none" stroke="#000" stroke-width=".54">
<path d="M299 181v164M383 181v164M138 244v1v20M147 244l-1 1v20M766 251h1v14M783 251h-1v14M138 274v3M146 274v3M733 274v3M741 274v3M999 265h.1M1014 265h.1"/>
<path d="M1040 274v3M1048 274v3M767 280v3M782 280v3M999 280v3M1014 280v3M302 344h78"/>
</g>
<path d="M299 344h3v1zM380 344h3l-3 1z" fill="#000" stroke="#000" stroke-width=".54"/>
<g font-size="9.3">
<text x="1029" y="769">THESIS</text>
<text x="1000" y="782">DESIGN SOCCER ROBOT</text>
</g>
<g font-size="6.6">
<text x="68" y="133">1</text>
<text x="642" y="184">14</text>
<text x="642" y="204">15</text>
<text x="642" y="222">16</text>
<text x="642" y="254">17</text>
<text x="68" y="382">4</text>
<text x="159" y="382">3</text>
<text x="218" y="382">2</text>
<text x="68" y="413">5</text>
<text x="68" y="458">6</text>
<text x="697" y="531">TECHNICAL TABLE OF THE GEARBOX</text>
<text x="67" y="585">7</text>
<text x="68" y="600">8</text>
<text x="68" y="623">9</text>
<text x="697" y="630">TECHNICAL REQUIREMENTS</text>
<text x="701" y="651">1. The wheel requires 2 screws to ensure the balance</text>
<text x="66" y="656">10</text>
<text x="701" y="658">2. Each gear need a screw instead of a key to be mounted</text>
<text x="701" y="666">3. The installation need to ensure the shaft coaxial problem.</text>
<text x="67" y="667">11</text>
<text x="66" y="681">12</text>
<text x="66" y="704">13</text>
<text x="967" y="755">No.</text>
<text x="985" y="754">Symbol</text>
<text x="1032" y="755">Name</text>
<text x="1067" y="754">Q.ty</text>
<text x="1081" y="755">Material</text>
<text x="1107" y="755">Note</text>
<text x="1028" y="798">Soccer robot</text>
</g>
<text font-size="6" x="767" y="568">0.5</text>
<g font-size="4.6">
<text x="212" y="341">16</text>
<text x="333" y="343">24.5+0.01</text>
<text x="293" y="358">92.01</text>
<text x="889" y="365">272</text>
<text x="892" y="382">90</text>
<text x="890" y="398">106</text>
<text x="294" y="416">∅4 k6</text>
<text x="293" y="444">∅5 k6</text>
<text x="377" y="470">∅8</text>
<text x="376" y="492">∅4 H7</text>
<text x="295" y="509">∅4</text>
<text x="717" y="546">Shaft</text>
<text x="744" y="551">Motor</text>
<text x="784" y="550">I</text>
<text x="701" y="557">Parameter</text>
<text x="698" y="567">Transmission ratio</text>
<text x="699" y="575">Rotation speed</text>
<text x="698" y="580">(rpm)</text>
<text x="747" y="577">250</text>
<text x="781" y="577">500</text>
<text x="699" y="587">Power (W)</text>
<text x="745" y="588">9.63</text>
<text x="780" y="588">8.6</text>
<text x="699" y="597">Moment M (N.mm)</text>
<text x="748" y="598">368</text>
<text x="781" y="598">164</text>
<text x="293" y="789">100</text>
</g>
<g font-size="3.3">
<text x="969" y="634">17</text>
<text x="979" y="634">ME10</text>
<text x="1017" y="634">Sub base</text>
<text x="1072" y="634">1</text>
<text x="1088" y="634">Plastic</text>
<text x="969" y="641">16</text>
<text x="979" y="641">HNT1-A-600-M3</text>
<text x="1017" y="641">Hex nut M3</text>
<text x="1072" y="641">4</text>
<text x="1089" y="641">Steel</text>
<text x="1110" y="641">SUNCO</text>
<text x="969" y="648">15</text>
<text x="979" y="648">HNT2-ST3B-M5</text>
<text x="1017" y="648">Hex nut M5</text>
<text x="1072" y="648">4</text>
<text x="1089" y="648">Steel</text>
<text x="1110" y="648">SUNCO</text>
<text x="969" y="655">14</text>
<text x="979" y="655">HS000073</text>
<text x="1017" y="655">Passive wheel</text>
<text x="1072" y="655">1</text>
<text x="1088" y="655">Plastic</text>
<text x="969" y="662">13</text>
<text x="979" y="662">ME09</text>
<text x="1017" y="661">Cooper bar</text>
<text x="1072" y="661">4</text>
<text x="1088" y="661">cooper</text>
<text x="969" y="668">12</text>
<text x="979" y="668">ME08</text>
<text x="1017" y="668">Shaft housing</text>
<text x="1072" y="668">2</text>
<text x="1089" y="668">steel</text>
<text x="969" y="675">11</text>
<text x="1017" y="673">Cross Recessed Oval Countersunk</text>
<text x="1017" y="677">Head Machine Screw - Type I</text>
<text x="969" y="682">10</text>
<text x="979" y="682">ME07</text>
<text x="1017" y="682">Driving gear</text>
<text x="1072" y="682">2</text>
<text x="1089" y="682">steel</text>
<text x="970" y="689">9</text>
<text x="979" y="689">ME06</text>
<text x="1017" y="688">Coupling</text>
<text x="1072" y="689">2</text>
<text x="1089" y="689">steel</text>
<text x="970" y="696">8</text>
<text x="979" y="696">HS000524</text>
<text x="1017" y="695">DC geared motor mounting bracket</text>
<text x="1072" y="696">2</text>
<text x="1086" y="696">aluminum</text>
<text x="970" y="702">7</text>
<text x="979" y="702">ME05</text>
<text x="1017" y="702">Driven gear</text>
<text x="1072" y="702">2</text>
<text x="1089" y="702">steel</text>
<text x="970" y="709">6</text>
<text x="979" y="709">GA25</text>
<text x="1018" y="709">DC gearbox Motor encoder</text>
<text x="1073" y="709">2</text>
<text x="1089" y="709">steel</text>
<text x="970" y="716">5</text>
<text x="979" y="716">ME04</text>
<text x="1018" y="716">Base</text>
<text x="1072" y="716">1</text>
<text x="1088" y="716">Plastic</text>
<text x="970" y="723">4</text>
<text x="979" y="723">ME03</text>
<text x="1017" y="723">Wheel</text>
<text x="1072" y="723">2</text>
<text x="1088" y="723">Plastic</text>
<text x="970" y="730">3</text>
<text x="979" y="730">619/5</text>
<text x="1017" y="730">Deep groove ball bearing</text>
<text x="1073" y="730">4</text>
<text x="1089" y="730">steel</text>
<text x="1111" y="730">SKF</text>
<text x="970" y="737">2</text>
<text x="979" y="737">ME02</text>
<text x="1017" y="737">Shaft</text>
<text x="1073" y="737">2</text>
<text x="1089" y="737">Steel</text>
<text x="970" y="743">1</text>
<text x="979" y="744">ME01</text>
<text x="1017" y="743">Robot Cover</text>
<text x="1073" y="744">1</text>
<text x="1088" y="744">Plastic</text>
<text x="985" y="788">Name</text>
<text x="998" y="788">Signature</text>
<text x="1012" y="788">Date</text>
<text x="1074" y="788">Quantity</text>
<text x="1092" y="788">Weight</text>
<text x="1110" y="788">Ratio</text>
<text x="1078" y="797">01</text>
<text x="1110" y="797">4 : 1</text>
<text x="1073" y="805">Size: A0</text>
<text x="1090" y="805">Sheet: 1</text>
<text x="1074" y="816">Faculty of Mechanical Engineering</text>
<text x="1076" y="812">HCMC University of Technology</text>
</g>
<g font-size="3.2">
<text x="384" y="468">H7</text>
<text x="384" y="471">k6</text>
<text x="302" y="507">H7</text>
<text x="302" y="510">k6</text>
</g>
<g font-size="2.4">
<text x="966" y="796">Designed by</text>
<text x="981" y="797">Phan Tien Minh</text>
<text x="965" y="805">Instructed by</text>
<text x="981" y="805">Pham Cong Bang</text>
<text x="965" y="813">Approved by</text>
</g>
</svg>
